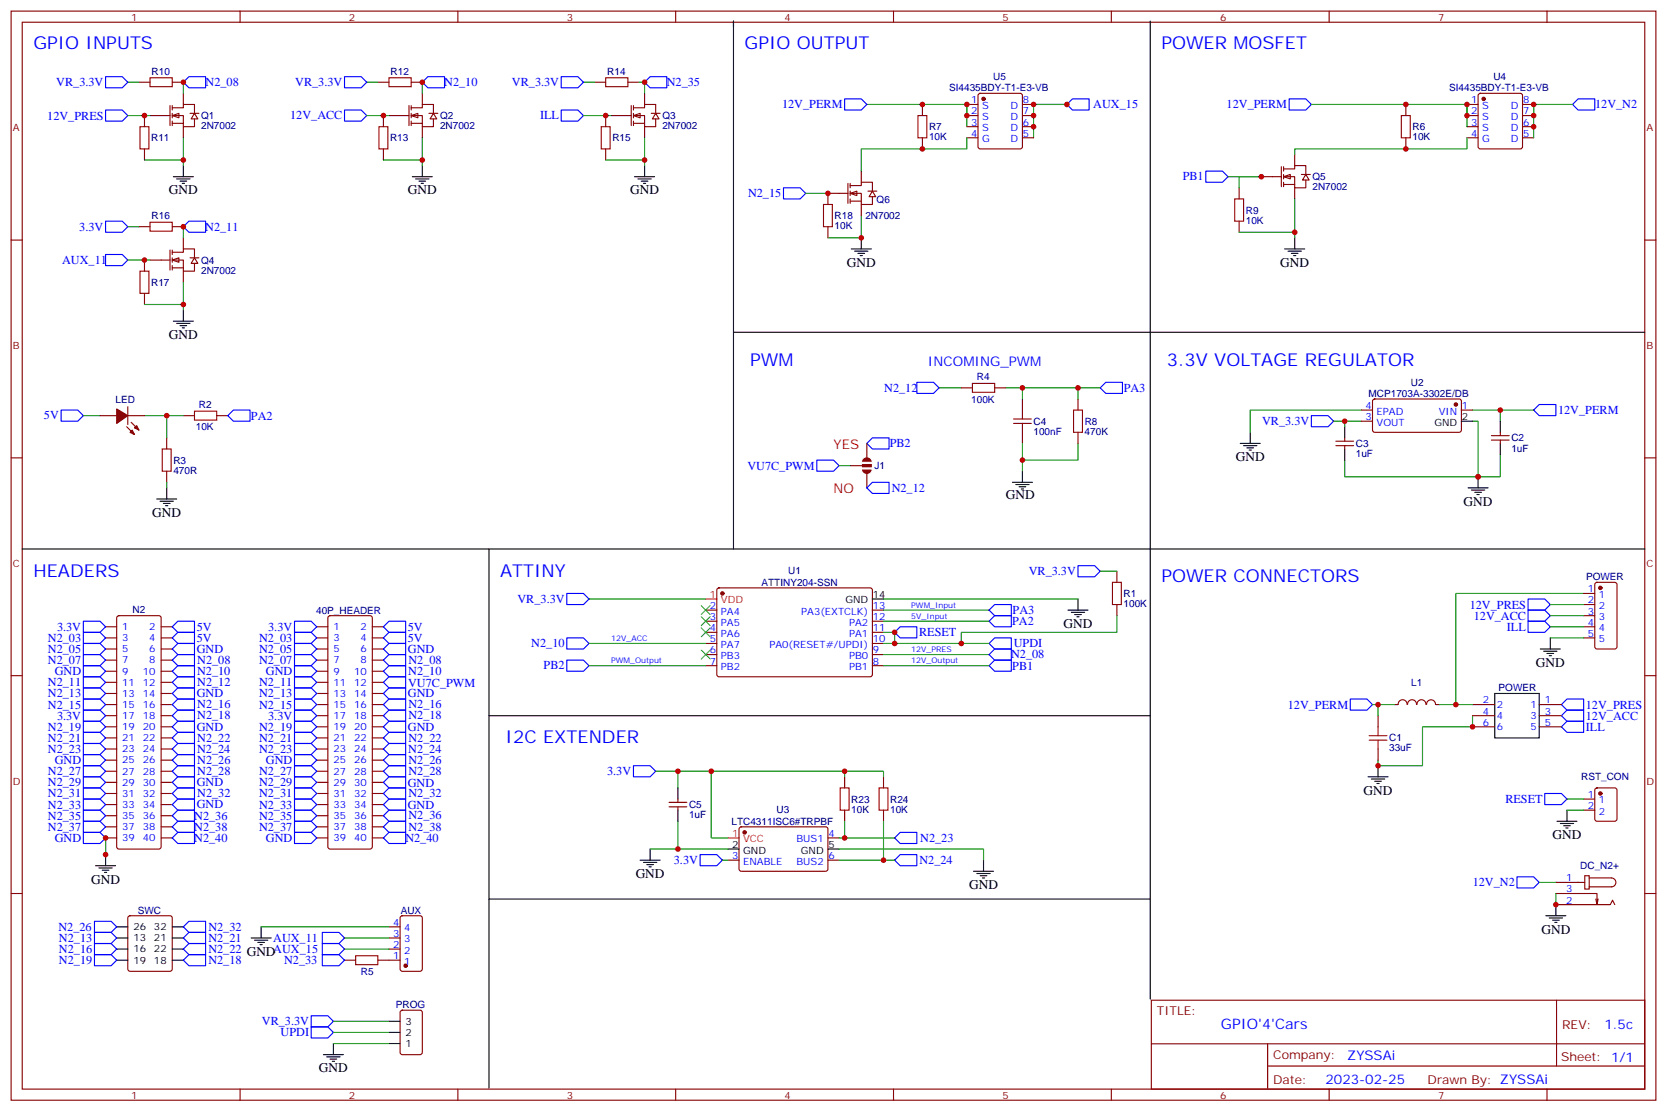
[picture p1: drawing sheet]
<svg xmlns="http://www.w3.org/2000/svg" width="529mm" height="353mm" viewBox="0 0 529 353" stroke-linecap="round" stroke-linejoin="round" font-family="sans-serif">
<g fill="none" stroke="#870000" stroke-width=".35">
<path d="M3.5 3.5h522.1v345.7h-522.1zM7.1 7.1h515v338.6h-515zM76.2 3.5v3.6M145.3 3.5v3.6M214.5 3.5v3.6M283.6 3.5v3.6M352.8 3.5v3.6M421.9 3.5v3.6M491.1 3.5v3.6M3.5 76.2h3.6M522.1 76.2h3.5M3.5 145.3h3.6"/>
<path d="M522.1 145.3h3.5M33.5 199h3.5M37.3 195.6l.4-.2h12.7l.5 .2 .3 .5v72.7l-.3 .5-.5 .2h-12.7l-.5-.2-.2-.5v-72.7zM51.2 199h3.5M100.5 199h3.6M104.3 195.6l.5-.2h12.7l.5 .2 .2 .5v72.7l-.3 .5-.4 .2h-12.7l-.5-.2-.2-.5v-72.7zM118.2 199h3.5M3.5 214.5h3.6M33.5 202.5h3.5M33.5 206h3.5M33.5 209.5h3.5M33.5 213.1h3.5"/>
<path d="M33.5 216.6h3.5M51.2 202.5h3.5M51.2 206h3.5M51.2 209.5h3.5M51.2 213.1h3.5M51.2 216.6h3.5M100.5 202.5h3.6M100.5 206h3.6M100.5 209.5h3.6M100.5 213.1h3.6M100.5 216.6h3.6M118.2 202.5h3.5"/>
<path d="M118.2 206h3.5M118.2 209.5h3.5M118.2 213.1h3.5M118.2 216.6h3.5M522.1 214.5h3.5M33.5 220.1h3.5M33.5 223.7h3.5M33.5 227.2h3.5M33.5 230.7h3.5M33.5 234.2h3.5M33.5 237.8h3.5M51.2 220.1h3.5"/>
<path d="M51.2 223.7h3.5M51.2 227.2h3.5M51.2 230.7h3.5M51.2 234.2h3.5M51.2 237.8h3.5M100.5 220.1h3.6M100.5 223.7h3.6M100.5 227.2h3.6M100.5 230.7h3.6M100.5 234.2h3.6M100.5 237.8h3.6M118.2 220.1h3.5"/>
<path d="M118.2 223.7h3.5M118.2 227.2h3.5M118.2 230.7h3.5M118.2 234.2h3.5M118.2 237.8h3.5M33.5 241.3h3.5M33.5 244.8h3.5M33.5 248.4h3.5M33.5 251.9h3.5M33.5 255.4h3.5M33.5 258.9h3.5M51.2 241.3h3.5"/>
<path d="M51.2 244.8h3.5M51.2 248.4h3.5M51.2 251.9h3.5M51.2 255.4h3.5M51.2 258.9h3.5M100.5 241.3h3.6M100.5 244.8h3.6M100.5 248.4h3.6M100.5 251.9h3.6M100.5 255.4h3.6M100.5 258.9h3.6M118.2 241.3h3.5"/>
<path d="M118.2 244.8h3.5M118.2 248.4h3.5M118.2 251.9h3.5M118.2 255.4h3.5M118.2 258.9h3.5M33.5 262.5h3.5M33.5 266h3.5M51.2 262.5h3.5M51.2 266h3.5M100.5 262.5h3.6M100.5 266h3.6M118.2 262.5h3.5"/>
<path d="M118.2 266h3.5M503.1 278h1.4v4.2h-1.4zM504.5 278.7h7a1.41 1.41 0 0 1 1.4 1.4 1.41 1.41 0 0 1-1.4 1.4h-7M3.5 283.6h3.6M40.8 290.9l.5-.2h12.7l.5 .2 .2 .5v16.2l-.3 .5-.4 .2h-12.7l-.5-.2-.2-.5v-16.2zM123.5 297.7h3.5M123.5 294.2h3.5M127.2 290.9l.5-.2h5.6l.7 .4 .1 16.5-.5 .7h-5.9l-.6-.4-.1-16.5zM493.9 287.2h17.3l.7-1.4 .7 1.4M493.9 283.6h13v3.6l.4-1.8M493.9 280.1h9.2M506.6 285.4l.3 1.8"/>
<path d="M522.1 283.6h3.5M123.5 304.8h3.5M123.5 301.3h3.5M365.5 317.5h156.6v28.2h-156.6zM494.1 317.5v20.9M365.5 331.3h156.5M402.4 338.4h119.6M402.4 331.3v14.2M76.2 345.7v3.5M145.3 345.7v3.5M214.5 345.7v3.5M283.6 345.7v3.5"/>
<path d="M352.8 345.7v3.5M421.9 345.7v3.5M491.1 345.7v3.5"/>
</g>
<g fill="none" stroke="#000" stroke-width=".35">
<path d="M55 56.1h6.4M56.1 56.8h4.2M57.1 57.5h2.2M57.9 58.2h.7M58.2 52.6v3.5M130.9 56.1h6.3M131.9 56.8h4.3M133 57.5h2.1M133.7 58.2h.7M134.1 52.6v3.5M201.4 56.1h6.4M202.5 56.8h4.2"/>
<path d="M203.6 57.5h2.1M204.3 58.2h.7M204.6 52.6v3.5M37 294.2h3.6M37 297.7h3.6M54.7 294.2h3.5M54.7 297.7h3.5M490.7 290.7h6.4M491.8 291.4h4.2M492.8 292.1h2.1M493.5 292.8h.7M493.9 287.2v3.5"/>
<path d="M37 301.3h3.6M37 304.8h3.6M54.7 301.3h3.5M54.7 304.8h3.5"/>
</g>
<g fill="none" stroke="#00f" stroke-width=".35">
<path d="M60 24.3h5.3v3.6h-5.3l-1.8-1.8zM135.8 24.3h5.3v3.6h-5.3l-1.7-1.8zM499.2 33.2l1.7-1.8h5.3v3.5h-5.3zM26.5 211.3h5.2l1.8 1.8-1.8 1.7h-5.2zM26.5 207.8h5.2l1.8 1.7-1.8 1.8h-5.2zM26.5 204.3h5.2l1.8 1.7-1.8 1.8h-5.2zM26.5 200.7h5.2l1.8 1.8-1.8 1.8h-5.2zM26.5 214.8h5.2l1.8 1.8-1.8 1.8h-5.2zM26.5 218.4h5.2l1.8 1.7-1.8 1.8h-5.2zM54.7 206l1.7-1.7h5.3v3.5h-5.3zM54.7 216.6l1.7-1.8h5.3v3.6h-5.3zM54.7 213.1l1.7-1.8h5.3v3.5h-5.3z"/>
<path d="M54.7 209.5l1.7-1.7h5.3v3.5h-5.3zM93.5 200.7h5.3l1.7 1.8-1.7 1.8h-5.3zM93.5 204.3h5.3l1.7 1.7-1.7 1.8h-5.3zM93.5 207.8h5.3l1.7 1.7-1.7 1.8h-5.3zM93.5 211.3h5.3l1.7 1.8-1.7 1.7h-5.3zM121.7 216.6l1.8-1.8h5.3v3.6h-5.3zM121.7 206l1.8-1.7h5.3v3.5h-5.3zM26.5 236h5.2l1.8 1.8-1.8 1.7h-5.2zM26.5 239.5h5.2l1.8 1.8-1.8 1.8h-5.2zM26.5 229h5.2l1.8 1.7-1.8 1.8h-5.2zM26.5 232.5h5.2l1.8 1.7-1.8 1.8h-5.2zM26.5 221.9h5.2l1.8 1.8-1.8 1.7h-5.2z"/>
<path d="M54.7 230.7l1.7-1.7h5.3v3.5h-5.3zM54.7 237.8l1.7-1.8h5.3v3.5h-5.3zM54.7 220.1l1.7-1.7h5.3v3.5h-5.3zM54.7 223.7l1.7-1.8h5.3v3.5h-5.3zM54.7 227.2l1.7-1.8h5.3v3.6h-5.3zM54.7 234.2l1.7-1.7h5.3v3.5h-5.3zM93.5 236h5.3l1.7 1.8-1.7 1.7h-5.3zM93.5 239.5h5.3l1.7 1.8-1.7 1.8h-5.3zM121.7 237.8l1.8-1.8h5.3v3.5h-5.3zM121.7 220.1l1.8-1.7h5.3v3.5h-5.3zM26.5 243.1h5.2l1.8 1.7-1.8 1.8h-5.2zM26.5 246.6h5.2l1.8 1.8-1.8 1.7h-5.2z"/>
<path d="M26.5 250.1h5.2l1.8 1.8-1.8 1.7h-5.2zM26.5 253.6h5.2l1.8 1.8-1.8 1.8h-5.2zM26.5 257.2h5.2l1.8 1.7-1.8 1.8h-5.2zM54.7 255.4l1.7-1.8h5.3v3.6h-5.3zM54.7 244.8l1.7-1.7h5.3v3.5h-5.3zM54.7 248.4l1.7-1.8h5.3v3.5h-5.3zM54.7 241.3l1.7-1.8h5.3v3.6h-5.3zM54.7 251.9l1.7-1.8h5.3v3.5h-5.3zM56.4 257.2h5.3v3.5h-5.3l-1.7-1.8zM93.5 243.1h5.3l1.7 1.7-1.7 1.8h-5.3zM93.5 246.6h5.3l1.7 1.8-1.7 1.7h-5.3zM93.5 250.1h5.3l1.7 1.8-1.7 1.7h-5.3z"/>
<path d="M121.7 258.9l1.8-1.7h5.3v3.5h-5.3zM121.7 255.4l1.8-1.8h5.3v3.6h-5.3zM121.7 244.8l1.8-1.7h5.3v3.5h-5.3zM121.7 248.4l1.8-1.8h5.3v3.5h-5.3zM26.5 264.2h5.2l1.8 1.8-1.8 1.8h-5.2zM54.7 262.5l1.7-1.8h5.3v3.5h-5.3zM93.5 264.2h5.3l1.7 1.8-1.7 1.8h-5.3zM121.7 262.5l1.8-1.8h5.3v3.5h-5.3zM30 296h5.3l1.7 1.7-1.7 1.8h-5.3zM30 299.5h5.3l1.7 1.8-1.7 1.7h-5.3zM58.2 297.7l1.8-1.7h5.3v3.5h-5.3zM102.3 299.5h5.3l1.8 1.8-1.8 1.7h-5.3z"/>
<path d="M102.3 296h5.3l1.8 1.7-1.8 1.8h-5.3zM30 303h5.3l1.7 1.8-1.7 1.8h-5.3zM58.2 304.8l1.8-1.8h5.3v3.6h-5.3zM58.2 301.3l1.8-1.8h5.3v3.5h-5.3z"/>
</g>
<path d="M493.9 283.6v3.6" fill="none" stroke="#008700" stroke-width=".35"/>
<circle cx="128.8" cy="306.6" r=".53" fill="#870000" stroke="#870000" stroke-width=".35"/>
<g fill="#fff" stroke="#870000" stroke-width=".35">
<path d="M54.7 36.7l2.1-.7v1.4z"/>
<path d="M61.7 36l1.1 1.7h-2.1z"/>
</g>
<path d="M47.6 36.7h6.4M54 33.5v6.4M54.7 34.2h3.5v-1h3.5v2.8M54.7 36.7h3.5v3.5h3.5v-2.5M54.7 39.2h3.5M54.7 33.5v1.4M54.7 36v1.4M54.7 38.5v1.4M58.2 29.6v3.6M60.3 36h2.8M58.2 40.2v3.5" fill="none" stroke="#870000" stroke-width=".35"/>
<g fill="#fff" stroke="#870000" stroke-width=".35">
<path d="M130.5 36.7l2.1-.7v1.4z"/>
<path d="M137.6 36l1 1.7h-2.1z"/>
</g>
<path d="M123.5 36.7h6.3M129.8 33.5v6.4M130.5 34.2h3.6v-1h3.5v2.8M130.5 36.7h3.6v3.5h3.5v-2.5M130.5 39.2h3.6M130.5 33.5v1.4M130.5 36v1.4M130.5 38.5v1.4M134.1 29.6v3.6M136.2 36h2.8M134.1 40.2v3.5" fill="none" stroke="#870000" stroke-width=".35"/>
<g fill="#fff" stroke="#870000" stroke-width=".35">
<path d="M201.1 36.7l2.1-.7v1.4z"/>
<path d="M208.1 36l1.1 1.7h-2.1z"/>
</g>
<g fill="none" stroke="#870000" stroke-width=".35">
<path d="M194 36.7h6.4M200.4 33.5v6.4M201.1 34.2h3.5v-1h3.5v2.8M201.1 36.7h3.5v3.5h3.5v-2.5M201.1 39.2h3.5M201.1 33.5v1.4M201.1 36v1.4M201.1 38.5v1.4M204.6 29.6v3.6M206.7 36h2.8M204.6 40.2v3.5M31.7 131.9h5.3"/>
<path d="M40.2 135.5l2.5 2.4M40.6 129.1v5.7M40.6 131.9h5.3M41.6 134.1l2.5 2.4M52.9 139v3.5M58.2 131.9h3.5M68.8 131.9h3.5M324.6 126.6v3.6M324.6 137.2v3.6M52.9 149.6v3.5M502.7 188.4h3.5M502.7 191.9h3.5"/>
<path d="M502.7 195.4h3.5M502.7 199h3.5M506.5 185.1l.4-.2h5.7l.6 .4 .1 20-.5 .7h-5.9l-.6-.4-.1-20zM502.7 202.5h3.5M437.4 227.2v3.5M437.4 237.8v3.5M442.7 223.7h1.1M443.8 223.6a1.41 1.41 0 0 1 1.4-1.5 1.41 1.41 0 0 1 1.4 1.5M446.8 223.6a1.41 1.41 0 0 1 1.4-1.5 1.41 1.41 0 0 1 1.4 1.5M449.8 223.6a1.41 1.41 0 0 1 1.4-1.5 1.41 1.41 0 0 1 1.4 1.5M452.9 223.6a1.41 1.41 0 0 1 1.4-1.5 1.41 1.41 0 0 1 1.4 1.5M455.8 223.7h1"/>
<path d="M467.4 223.7h7.1M467.4 227.2h7.1M467.4 230.7h7.1M488.6 223.7h7.1M488.6 227.2h7.1M488.6 230.7h7.1M109.4 304.8h3.5M119.9 304.8h3.6"/>
</g>
<g fill="none" stroke="#00f" stroke-width=".35">
<path d="M33.5 34.9h5.3l1.8 1.8-1.8 1.8h-5.3zM109.4 34.9h5.3l1.7 1.8-1.7 1.8h-5.3zM178.2 34.9h5.2l1.8 1.8-1.8 1.8h-5.2zM409.2 31.4h5.3l1.8 1.8-1.8 1.7h-5.3zM33.5 80.8h5.3l1.8 1.8-1.8 1.7h-5.3zM19.4 130.2h5.3l1.8 1.7-1.8 1.8h-5.3zM276.9 139h5.3v3.5h-5.3l-1.7-1.7zM351 121.4h5.3v3.5h-5.3l-1.8-1.8zM416.3 131.9h5.3l1.7 1.8-1.7 1.8h-5.3zM488.6 128.4h5.3v3.5h-5.3l-1.8-1.7zM485.1 190.1h5.3l1.7 1.8-1.7 1.8h-5.3zM485.1 193.7h5.3l1.7 1.7-1.7 1.8h-5.3z"/>
<path d="M485.1 197.2h5.3l1.7 1.8-1.7 1.7h-5.3zM428.6 221.9h5.3l1.8 1.8-1.8 1.7h-5.3zM495.7 230.7l1.7-1.7h5.3v3.5h-5.3zM497.4 221.9h5.3v3.5h-5.3l-1.7-1.7zM497.4 225.4h5.3v3.6h-5.3l-1.7-1.8zM102.3 303h5.3l1.8 1.8-1.8 1.8h-5.3z"/>
</g>
<g fill="none" stroke="#008700" stroke-width=".35">
<path d="M26.5 131.9h5.2M45.9 131.9h7v7.1M52.9 131.9h5.3M319.3 123.1h29.9M423.3 133.7h8.9M432.2 130.2h-35.3v7M467.4 133.7h1.8v17.6M467.4 130.2h8.8v3.5M52.9 153.1v1.8M426.9 146v5.3h42.3M476.2 144.3v7h-7M502.7 188.4h-40.6v35.3h-5.3"/>
<path d="M435.7 223.7h1.7M442.7 223.7h-5.3v3.5M462.1 223.7h5.3M467.4 227.2v3.5h-15.8v12.4h-14.2v-1.8M109.4 297.7h14.1M109.4 301.3h14.1"/>
</g>
<g fill="none" stroke="#000" stroke-width=".35">
<path d="M396.9 137.2v3.6M49.7 158.4h6.4M50.8 159.1h4.2M51.9 159.8h2.1M52.9 154.9v3.5M321.4 153.1h6.3M322.4 153.8h4.3M323.5 154.5h2.1M324.2 155.2h.7M324.6 149.6v3.5M393.7 140.8h6.3M394.8 141.5h4.2"/>
<path d="M395.8 142.2h2.1M396.5 142.9h.7M466 154.9h6.4M467.1 155.6h4.2M468.1 156.3h2.2M468.8 157h.7M469.2 151.3v3.6M52.6 160.5h.7M488.9 206h6.4M490 206.7h4.2M491.1 207.4h2.1M491.8 208.1h.7"/>
<path d="M492.1 202.5v3.5M474.5 220.1h14.1v14.1h-14.1zM434.3 246.6h6.3M435.3 247.3h4.3M436.4 248h2.1M437.1 248.7h.7M437.4 243.1v3.5"/>
</g>
<path d="M61.7 130.5h7.1v2.8h-7.1zM321.7 134.4h5.7M321.7 133h5.7M324.6 130.2v2.8M324.6 134.4v2.8M51.5 142.5h2.8v7.1h-2.8zM434.6 233.5h5.7M434.6 234.9h5.7M437.4 230.7v2.8M437.4 234.9v2.9M112.9 303.4h7v2.8h-7z" fill="none" stroke="#a10000" stroke-width=".35"/>
<g fill="#870000" stroke="#870000" stroke-width=".35">
<path d="M37 129.8l3.6 2.1-3.6 2.5z"/>
<path d="M42 136.5l.7 1.4-1.4-.7z"/>
<path d="M42.7 135.8l.7-.7 .7 1.4z"/>
<circle cx="508" cy="186.6" r=".53"/>
</g>
<g fill="#fff" stroke="#870000" stroke-width=".35">
<path d="M54.7 82.6l2.1-.8v1.5z"/>
<path d="M61.7 81.8l1.1 1.8h-2.1z"/>
</g>
<g fill="none" stroke="#870000" stroke-width=".35">
<path d="M44.1 26.1h3.5M45.9 36.7v3.5M54.7 26.1h3.5M119.9 26.1h3.6M121.7 36.7v3.5M130.5 26.1h3.6M188.7 26.1h3.6M192.3 36.7v3.5M199.3 26.1h3.5M45.9 47.3v3.5M121.7 47.3v3.5M192.3 47.3v3.5"/>
<path d="M44.1 72h3.5M54 79.4v6.3M54.7 79.4v1.4M54.7 72h3.5M58.2 75.5v3.5M45.9 82.6v3.5M45.9 93.1v3.6M47.6 82.6h6.4M54.7 80.1h3.5v-1.1h3.5v2.8M54.7 82.6h3.5v3.5h3.5v-2.5M54.7 85h3.5M54.7 81.8v1.5"/>
<path d="M54.7 84.3v1.4M58.2 86.1v3.5M60.3 81.8h2.8M426.9 139v1.1M432.2 130.2h3.5M432.2 133.7h3.5M435.9 126.9l.5-.3 27.1 .1 .4 .7-.1 9.4-.6 .4h-27.1l-.4-.7v-9.1zM463.9 130.2h3.5M473.4 138.3h5.7M473.4 139.7h5.7M476.2 137.2v1.1M476.2 139.7v1.1"/>
<path d="M424 140.1h5.7M424 141.5h5.7M426.9 141.5v1M212.4 254.7h5.6M212.4 256.1h5.6M215.2 253.6v1.1M215.2 256.1v1.1M268.1 246.6v3.5M268.1 257.2v3.5M280.5 246.6v3.5M280.5 257.2v3.5M502.7 253.6h3.5"/>
<path d="M502.7 257.2h3.5M506.5 250.3l.4-.2h5.7l.6 .5 .1 9.4-.5 .6-5.9 .1-.6-.5-.1-9.4zM231.1 273h3.5M234.8 262.7l.5-.2h27.1l.4 .7v12.9l-.7 .5-27.1-.1-.4-.6v-12.7zM262.8 273h3.5M262.8 266h3.5"/>
</g>
<g fill="none" stroke="#000" stroke-width=".35">
<path d="M232.8 8.5v-1.8v167.6h-225.7M58.2 98.4v3.6M55 102h6.4M56.1 102.7h4.2M57.1 103.4h2.2M57.9 104.1h.7M426.9 135.5v3.5M463.9 133.7h3.5M476.2 133.7v3.5M426.9 142.5v3.5M476.2 140.8v3.5M155.2 174.3v171.1"/>
<path d="M232.8 174.3h132.3M215.2 250.1v3.5M215.2 257.2v3.5M497.4 257.2v3.5M30.3 274.8h6.4M31.4 275.5h4.2M32.5 276.2h2.1M33.2 276.9h.7M33.5 271.3v3.5M203.2 273h6.3M204.3 273.8h4.2M205.3 274.5h2.1"/>
<path d="M206 275.2h.7M206.4 269.5v3.5M231.1 269.5h3.5M262.8 269.5h3.5M309 276.6h6.4M310.1 277.3h4.2M311.1 278h2.2M311.9 278.7h.7M312.2 273v3.6M494.2 260.7h6.4M495.3 261.4h4.2M496.4 262.1h2.1"/>
<path d="M497.1 262.8h.7"/>
</g>
<g fill="none" stroke="#00f" stroke-width=".35">
<path d="M206.4 24.3h5.3v3.6h-5.3l-1.8-1.8zM33.5 70.2h5.3l1.8 1.8-1.8 1.7h-5.3zM58.2 72l1.8-1.8h5.3v3.5h-5.3zM74.1 130.2h5.3v3.5h-5.3l-1.8-1.8zM291 121.4h5.3l1.8 1.7-1.8 1.8h-5.3zM259.3 146h5.3l1.7 1.8-1.7 1.8h-5.3zM26.5 197.2h5.2l1.8 1.8-1.8 1.7h-5.2zM56.4 197.2h5.3v3.5h-5.3l-1.7-1.7zM93.5 197.2h5.3l1.7 1.8-1.7 1.7h-5.3zM123.5 197.2h5.3v3.5h-5.3l-1.8-1.7zM56.4 200.7h5.3v3.6h-5.3l-1.7-1.8zM123.5 200.7h5.3v3.6h-5.3l-1.8-1.8z"/>
<path d="M26.5 225.4h5.2l1.8 1.8-1.8 1.8h-5.2zM93.5 225.4h5.3l1.7 1.8-1.7 1.8h-5.3zM121.7 230.7l1.8-1.7h5.3v3.5h-5.3zM201.1 243.1h5.3l1.7 1.7-1.7 1.8h-5.3zM490.4 251.9h5.3l1.7 1.7-1.7 1.8h-5.3zM222.2 271.3h5.3l1.8 1.7-1.8 1.8h-5.3zM284 273l1.8-1.7h5.2v3.5h-5.2zM284 266l1.8-1.8h5.2v3.6h-5.2zM481.5 278.3h5.3l1.8 1.8-1.8 1.8h-5.3z"/>
</g>
<g fill="none" stroke="#008700" stroke-width=".35">
<path d="M40.6 26.1h3.5M40.6 36.7h7M116.4 26.1h3.5M116.4 36.7h7.1M185.2 26.1h3.5M185.2 36.7h8.8M202.8 26.1h1.8M45.9 50.8h12.3M58.2 43.7v8.9M121.7 50.8h12.4M134.1 43.7v8.9M192.3 50.8h12.3"/>
<path d="M204.6 43.7v8.9M40.6 72h3.5M40.6 82.6h7M45.9 96.7h12.3M58.2 89.6v8.8M298.1 123.1h7.1M426.9 133.7v1.8M324.6 140.8v5.2h17.6v-5.2M492.1 191.9h10.6M492.1 195.4h10.6M492.1 199h10.6M492.1 202.5h10.6"/>
<path d="M208.1 244.8h17.7v21.2h5.3M215.2 244.8v5.3M225.8 244.8h42.3v1.8M268.1 244.8h12.4v1.8M497.4 253.6h5.3M497.4 257.2h5.3M33.5 266v5.3M206.4 269.5h24.7M215.2 260.7v8.8M229.3 273h1.8M266.3 269.5h45.9v3.5M266.3 273h17.7"/>
<path d="M266.3 266h17.7M268.1 260.7v5.3M280.5 260.7v12.3M488.6 280.1h5.3"/>
</g>
<g fill="#870000" stroke="#870000" stroke-width=".35">
<circle cx="462.1" cy="128.4" r=".53"/>
<circle cx="508" cy="251.9" r=".53"/>
<circle cx="236.4" cy="264.2" r=".53"/>
</g>
<path d="M47.6 24.7h7.1v2.8h-7.1zM123.5 24.7h7v2.8h-7zM192.3 24.7h7v2.8h-7zM44.4 40.2h2.9v7.1h-2.9zM120.3 40.2h2.8v7.1h-2.8zM190.9 40.2h2.8v7.1h-2.8zM47.6 70.6h7.1v2.8h-7.1zM44.4 86.1h2.9v7h-2.9zM266.7 250.1h2.8v7.1h-2.8zM279 250.1h2.9v7.1h-2.9z" fill="none" stroke="#a10000" stroke-width=".35"/>
<path d="M231.1 266h3.5" fill="none" stroke="#f00" stroke-width=".35"/>
<g fill="#870000" stroke="#fff" stroke-width=".35">
<path d="M273.4 148.9h3.5a1.76 1.76 0 0 1-1.7 1.7 1.76 1.76 0 0 1-1.8-1.7z"/>
<path d="M273.9 145.5a1.76 1.76 0 0 1 1.9-.4 1.76 1.76 0 0 1 1.1 1.7h-3.5z"/>
</g>
<path d="M275.2 140.8v5.2" fill="none" stroke="#870000" stroke-width=".35"/>
<path d="M273.4 147.1h3.5v1.4h-3.5z" fill="#870000" stroke="#fff" stroke-width=".35"/>
<g fill="none" stroke="#870000" stroke-width=".35">
<path d="M292.8 33.2v3.5M306.9 33.2h3.5M306.9 36.7h3.5M310.7 29.8l.4-.2h12.7l.5 .2 .3 .5v16.3l-.3 .5-.5 .2h-12.7l-.4-.3-.3-.4v-16.3zM324.6 33.2h3.5M324.6 36.7h3.5M446.3 33.2v3.5M465.7 33.2h3.5M465.7 36.7h3.5M469.4 29.8l.5-.2h12.7l.5 .2 .2 .5v16.3l-.2 .5-.5 .2h-12.7l-.5-.3-.2-.4v-16.3zM483.3 33.2h3.5M483.3 36.7h3.5"/>
<path d="M292.8 43.7v3.6M306.9 40.2h3.5M306.9 43.7h3.5M324.6 40.2h3.5M324.6 43.7h3.5M446.3 43.7v3.6M465.7 40.2h3.5M465.7 43.7h3.5M483.3 40.2h3.5M483.3 43.7h3.5M342.2 126.6v3.6M342.2 137.2v3.6"/>
<path d="M269.9 147.8h5.3M275.2 149.6v5.3M224 193.7h3.5M224 197.2h3.5M227.8 186.8l.4-.2 48.3 .1 .4 .6v27.1l-.7 .4h-48.2l-.5-.7v-26.8zM276.9 193.7h3.6M276.9 197.2h3.6M354.5 181.3v3.6M354.5 191.9v3.5M224 200.7h3.5M224 204.3h3.5M224 207.8h3.5"/>
<path d="M224 211.3h3.5M276.9 200.7h3.6M276.9 204.3h3.6M276.9 207.8h3.6M276.9 211.3h3.6M127.2 320.9l.5-.2h5.6l.7 .4 .1 13-.5 .6-5.9 .1-.6-.5-.1-12.9z"/>
</g>
<g fill="none" stroke="#008700" stroke-width=".35">
<path d="M58.2 26.1v3.5M134.1 26.1v3.5M204.6 26.1v3.5M275.2 33.2h31.7v3.5M306.9 33.2v7M338.7 33.2h-10.6v10.5M416.3 33.2h49.4v3.5M465.7 33.2v7M486.8 33.2v10.5M499.2 33.2h-12.4v3.5M58.2 72v3.5M324.6 123.1v3.5"/>
<path d="M342.2 123.1v3.5M266.3 147.8h3.6M324.6 146v3.6M187 190.1h37M280.5 190.1h61.7M280.5 197.2h33.5M280.5 193.7h33.5M349.2 181.3h5.3M354.5 195.4v5.3h-49.3v3.6M187 211.3h37M187 204.3h37M280.5 200.7h3.5v3.6"/>
<path d="M280.5 211.3h33.5M280.5 204.3h33.5M280.5 207.8h33.5M105.8 324.2h17.7M105.8 331.3h17.7M105.8 327.7h17.7"/>
</g>
<g fill="none" stroke="#00f" stroke-width=".35">
<path d="M33.5 24.3h5.3l1.8 1.8-1.8 1.8h-5.3zM109.4 24.3h5.3l1.7 1.8-1.7 1.8h-5.3zM178.2 24.3h5.2l1.8 1.8-1.8 1.8h-5.2zM268.1 31.4h5.3l1.8 1.8-1.8 1.7h-5.3zM338.7 33.2l1.7-1.8h5.3v3.5h-5.3zM275.2 154.9l1.7-1.8h5.3v3.5h-5.3zM342.2 179.6h5.3l1.7 1.7-1.7 1.8h-5.3zM179.9 188.4h5.3l1.8 1.7-1.8 1.8h-5.3zM314 193.7l1.7-1.8h5.3v3.5h-5.3zM315.7 195.4h5.3v3.6h-5.3l-1.7-1.8zM179.9 209.5h5.3l1.8 1.8-1.8 1.8h-5.3zM179.9 202.5h5.3l1.8 1.8-1.8 1.7h-5.3z"/>
<path d="M284 200.7l1.8-1.7h5.2v3.5h-5.2zM314 207.8l1.7-1.8h5.3v3.5h-5.3zM315.7 209.5h5.3v3.6h-5.3l-1.7-1.8zM315.7 202.5h5.3v3.5h-5.3l-1.7-1.7zM98.8 322.4h5.3l1.7 1.8-1.7 1.8h-5.3zM98.8 326h5.3l1.7 1.7-1.7 1.8h-5.3z"/>
</g>
<g fill="none" stroke="#000" stroke-width=".35">
<path d="M365.1 6.7v310.4M232.8 105.5h289.3M365.1 174.3h157M276.9 190.1h3.6M339 193.7h6.4M340.1 194.4h4.2M341.1 195.1h2.2M341.8 195.8h.7M342.2 190.1v3.6M155.2 227.2h209.9M102.7 334.8h6.3M103.7 335.5h4.2"/>
<path d="M104.8 336.2h2.1M105.5 336.9h.7M105.8 331.3v3.5M123.5 324.2h3.5M123.5 331.3h3.5M123.5 327.7h3.5"/>
</g>
<g fill="#870000" stroke="#870000" stroke-width=".35">
<circle cx="229.3" cy="188.4" r=".53"/>
<circle cx="471" cy="31.4" r=".53"/>
<circle cx="312.2" cy="31.4" r=".53"/>
</g>
<path d="M224 190.1h3.5" fill="none" stroke="#f00" stroke-width=".35"/>
<path d="M222.6 192.3l2.8 2.8M222.6 195.8l2.8 2.8M222.6 199.3l2.8 2.8M225.4 192.3l-2.8 2.8M225.4 195.8l-2.8 2.8M225.4 199.3l-2.8 2.8M222.6 206.4l2.8 2.8M225.4 206.4l-2.8 2.8" fill="none" stroke="#3c3" stroke-width=".35"/>
<path d="M291.4 36.7h2.8v7h-2.8zM444.9 36.7h2.8v7h-2.8zM340.8 130.2h2.8v7h-2.8zM353.1 184.9h2.9v7h-2.9z" fill="none" stroke="#a10000" stroke-width=".35"/>
<g fill="#fff" stroke="#870000" stroke-width=".35">
<path d="M407.5 56.1l2.1-.7v1.4z"/>
<path d="M414.5 55.4l1.1 1.7h-2.1z"/>
</g>
<g fill="none" stroke="#870000" stroke-width=".35">
<path d="M393.3 59.6v3.5M400.4 56.1h6.4M406.8 52.9v6.4M407.5 53.6h3.5v-1h3.5v2.8M407.5 56.1h3.5v3.5h3.5v-2.5M407.5 58.6h3.5M407.5 52.9v1.4M407.5 55.4v1.4M407.5 57.9v1.4M411 49v3.6M411 59.6v3.5M413.1 55.4h2.8"/>
<path d="M262.8 61.4v3.5M262.8 72v3.5M393.3 70.2v3.5"/>
</g>
<path d="M261.4 64.9h2.8v7.1h-2.8zM391.9 63.1h2.9v7.1h-2.9z" fill="none" stroke="#a10000" stroke-width=".35"/>
<path d="M270.2 79h6.4M271.3 79.7h4.2M273.4 75.5v3.5M407.8 79h6.4M408.9 79.7h4.2M411 75.5v3.5M272.3 80.4h2.2M273 81.1h.8M409.9 80.4h2.1M410.6 81.1h.7" fill="none" stroke="#000" stroke-width=".35"/>
<path d="M389.8 56.1h10.6h-7.1v3.5M465.7 43.7v3.6h-54.7v1.7M255.8 61.4h7M273.4 68.4v7.1h-10.6M393.3 73.7h17.7M411 63.1v12.4" fill="none" stroke="#008700" stroke-width=".35"/>
<path d="M248.7 59.6h5.3l1.8 1.8-1.8 1.7h-5.3zM382.8 54.3h5.3l1.7 1.8-1.7 1.8h-5.3z" fill="none" stroke="#00f" stroke-width=".35"/>
<g fill="#fff" stroke="#870000" stroke-width=".35">
<path d="M269.9 61.4l2.1-.7v1.4z"/>
<path d="M276.9 60.7l1.1 1.7h-2.1z"/>
</g>
<g fill="none" stroke="#870000" stroke-width=".35">
<path d="M269.2 58.2v6.4M269.9 58.9h3.5v-1h3.5v2.8M269.9 58.2v1.4M273.4 54.3v3.6M262.8 61.4h6.4M269.9 61.4h3.5v3.5h3.5v-2.5M269.9 63.9h3.5M269.9 60.7v1.4M269.9 63.1v1.5M273.4 64.9v3.5M275.5 60.7h2.8M305.2 123.1h3.5"/>
<path d="M315.7 123.1h3.6"/>
</g>
<path d="M328.1 33.2h10.6M306.9 43.7v3.6h-33.5v7M476.2 130.2h10.6M82.9 294.2h40.6" fill="none" stroke="#008700" stroke-width=".35"/>
<path d="M308.7 121.7h7v2.8h-7z" fill="none" stroke="#a10000" stroke-width=".35"/>
<path d="M79.7 297.7h6.4M80.8 298.4h4.2M81.8 299.2h2.2M82.5 299.9h.8M82.9 294.2v3.5M155.2 285.4h209.9" fill="none" stroke="#000" stroke-width=".35"/>
<g fill="none" stroke="#00f" stroke-width=".35">
<path d="M93.5 214.8h5.3l1.7 1.8-1.7 1.8h-5.3zM93.5 218.4h5.3l1.7 1.7-1.7 1.8h-5.3zM121.7 209.5l1.8-1.7h5.3v3.5h-5.3zM121.7 213.1l1.8-1.8h5.3v3.5h-5.3zM93.5 221.9h5.3l1.7 1.8-1.7 1.7h-5.3zM93.5 229h5.3l1.7 1.7-1.7 1.8h-5.3zM93.5 232.5h5.3l1.7 1.7-1.7 1.8h-5.3zM121.7 223.7l1.8-1.8h5.3v3.5h-5.3zM121.7 227.2l1.8-1.8h5.3v3.6h-5.3zM121.7 234.2l1.8-1.7h5.3v3.5h-5.3zM93.5 253.6h5.3l1.7 1.8-1.7 1.8h-5.3zM93.5 257.2h5.3l1.7 1.7-1.7 1.8h-5.3z"/>
<path d="M121.7 241.3l1.8-1.8h5.3v3.6h-5.3zM121.7 251.9l1.8-1.8h5.3v3.5h-5.3zM26.5 260.7h5.2l1.8 1.8-1.8 1.7h-5.2zM56.4 264.2h5.3v3.6h-5.3l-1.7-1.8zM93.5 260.7h5.3l1.7 1.8-1.7 1.7h-5.3zM123.5 264.2h5.3v3.6h-5.3l-1.8-1.8zM30 292.5h5.3l1.7 1.7-1.7 1.8h-5.3zM58.2 294.2l1.8-1.7h5.3v3.5h-5.3z"/>
</g>
<g fill="#c00">
<circle cx="462.1" cy="223.7" r=".88"/>
<circle cx="469.2" cy="151.3" r=".88"/>
<circle cx="52.9" cy="131.9" r=".88"/>
<circle cx="437.4" cy="243.1" r=".88"/>
<circle cx="437.4" cy="223.7" r=".88"/>
<circle cx="467.4" cy="230.7" r=".88"/>
<circle cx="426.9" cy="133.7" r=".88"/>
<circle cx="45.9" cy="82.5" r=".88"/>
<circle cx="58.2" cy="96.7" r=".88"/>
<circle cx="45.9" cy="36.7" r=".88"/>
<circle cx="58.2" cy="50.8" r=".88"/>
<circle cx="121.7" cy="36.7" r=".88"/>
<circle cx="134.1" cy="50.8" r=".88"/>
<circle cx="192.3" cy="36.7" r=".88"/>
<circle cx="204.6" cy="50.8" r=".88"/>
<circle cx="493.9" cy="287.2" r=".88"/>
<circle cx="33.5" cy="266" r=".88"/>
<circle cx="215.2" cy="244.8" r=".88"/>
<circle cx="215.2" cy="269.5" r=".88"/>
<circle cx="268.1" cy="266" r=".88"/>
<circle cx="225.8" cy="244.8" r=".88"/>
<circle cx="268.1" cy="244.8" r=".88"/>
<circle cx="280.5" cy="273" r=".88"/>
<circle cx="305.2" cy="204.3" r=".88"/>
<circle cx="465.7" cy="36.7" r=".88"/>
<circle cx="486.8" cy="40.2" r=".88"/>
<circle cx="486.8" cy="36.7" r=".88"/>
<circle cx="134.1" cy="26.1" r=".88"/>
<circle cx="204.6" cy="26.1" r=".88"/>
<circle cx="58.2" cy="72" r=".88"/>
<circle cx="58.2" cy="26.1" r=".88"/>
<circle cx="306.9" cy="36.7" r=".88"/>
<circle cx="33.5" cy="271.3" r=".88"/>
<circle cx="465.7" cy="33.2" r=".88"/>
<circle cx="306.9" cy="33.2" r=".88"/>
<circle cx="292.8" cy="33.2" r=".88"/>
<circle cx="342.2" cy="123.1" r=".88"/>
<circle cx="324.6" cy="123.1" r=".88"/>
<circle cx="324.6" cy="146" r=".88"/>
<circle cx="411" cy="73.7" r=".88"/>
<circle cx="262.8" cy="61.4" r=".88"/>
<circle cx="292.8" cy="47.3" r=".88"/>
<circle cx="273.4" cy="75.5" r=".88"/>
<circle cx="400.4" cy="56.1" r=".88"/>
<circle cx="486.8" cy="33.2" r=".88"/>
<circle cx="446.3" cy="47.3" r=".88"/>
<circle cx="446.3" cy="33.2" r=".88"/>
<circle cx="328.1" cy="33.2" r=".88"/>
<circle cx="328.1" cy="36.7" r=".88"/>
<circle cx="328.1" cy="40.2" r=".88"/>
<circle cx="338.7" cy="33.2" r=".88"/>
<circle cx="284" cy="204.3" r=".88"/>
<circle cx="284" cy="200.7" r=".88"/>
<circle cx="476.3" cy="130.2" r=".88"/>
</g>
<g font-size="5.6" fill="#00f">
<text x="10.6" y="15.5">GPIO INPUTS</text>
<text x="236.4" y="15.5">GPIO OUTPUT</text>
<text x="368.7" y="15.5">POWER MOSFET</text>
<text x="238.1" y="116.1">PWM</text>
<text x="370.4" y="116.1">3.3V VOLTAGE REGULATOR</text>
<text x="10.6" y="183.1">HEADERS</text>
<text x="158.7" y="183.1">ATTINY</text>
<text x="368.7" y="184.9">POWER CONNECTORS</text>
<text x="160.5" y="236">I2C EXTENDER</text>
</g>
<text font-size="4.6" fill="#00f" x="387.6" y="326.5">GPIO'4'Cars</text>
<g font-size="4.2">
<text x="53.6" y="61.7">GND</text>
<text x="129.5" y="61.7">GND</text>
<text x="200" y="61.7">GND</text>
<text x="268.8" y="84.7">GND</text>
<text x="406.4" y="84.7">GND</text>
<text x="53.6" y="107.6">GND</text>
<text x="392.3" y="146.4">GND</text>
<text x="319.3" y="158.4">GND</text>
<text x="464.6" y="160.5">GND</text>
<text x="48.3" y="164">GND</text>
<text x="337.6" y="199.3">GND</text>
<text x="487.5" y="211.7">GND</text>
<text x="432.9" y="252.2">GND</text>
<text x="492.8" y="266.3">GND</text>
<text x="28.9" y="280.5">GND</text>
<text x="201.8" y="278.7">GND</text>
<text x="307.6" y="282.2">GND</text>
<text x="489.3" y="296.3">GND</text>
<text x="101.2" y="340.4">GND</text>
</g>
<g font-size="4.2" fill="#00f">
<text x="294.6" y="116.1">INCOMING_PWM</text>
<text x="509.3" y="326.8">1.5c</text>
<text x="427.7" y="336.3">ZYSSAi</text>
<text x="420.7" y="344.1">2023-02-25</text>
</g>
<g font-size="4.2" fill="#f00">
<text x="264.6" y="142.5">YES</text>
<text x="264.6" y="156.6">NO</text>
</g>
<g font-size="3.9" fill="#00f">
<text x="17.9" y="27.4">VR_3.3V</text>
<text x="65.2" y="27.4">N2_08</text>
<text x="93.7" y="27.4">VR_3.3V</text>
<text x="141" y="27.4">N2_10</text>
<text x="162.5" y="27.4">VR_3.3V</text>
<text x="211.7" y="27.4">N2_35</text>
<text x="248.3" y="34.4">12V_PERM</text>
<text x="347.1" y="34.4">AUX_15</text>
<text x="389.4" y="34.4">12V_PERM</text>
<text x="506.4" y="34.4">12V_N2</text>
<text x="15" y="38">12V_PRES</text>
<text x="92.1" y="37.9">12V_ACC</text>
<text x="171.4" y="37.9">ILL</text>
<text x="375.4" y="57.3">PB1</text>
<text x="237.4" y="62.5">N2_15</text>
<text x="25.2" y="73.2">3.3V</text>
<text x="65.1" y="73.2">N2_11</text>
<text x="19.7" y="83.8">AUX_11</text>
<text x="280.7" y="124.4">N2_12</text>
<text x="356.7" y="124.4">PA3</text>
<text x="494.6" y="131.4">12V_PERM</text>
<text x="14" y="133.1">5V</text>
<text x="79.7" y="133.2">PA2</text>
<text x="400.6" y="135">VR_3.3V</text>
<text x="282.4" y="142">PB2</text>
<text x="237.3" y="149.1">VU7C_PWM</text>
<text x="283" y="156.2">N2_12</text>
<text x="326.5" y="182.6">VR_3.3V</text>
<text x="164.3" y="191.4">VR_3.3V</text>
<text x="321.4" y="194.9">PA3</text>
<text x="466.6" y="193.2">12V_PRES</text>
<text x="467.8" y="196.7">12V_ACC</text>
<text x="15.2" y="203.8">N2_03</text>
<text x="18.1" y="200.2">3.3V</text>
<text x="62.4" y="203.7">5V</text>
<text x="62.4" y="200.2">5V</text>
<text x="82.2" y="203.8">N2_03</text>
<text x="85.1" y="200.2">3.3V</text>
<text x="129.5" y="203.7">5V</text>
<text x="129.5" y="200.2">5V</text>
<text x="291.7" y="201.9">RESET</text>
<text x="321.3" y="198.4">PA2</text>
<text x="478.3" y="200.2">ILL</text>
<text x="15.2" y="207.3">N2_05</text>
<text x="62.4" y="207.2">GND</text>
<text x="82.2" y="207.3">N2_05</text>
<text x="129.5" y="207.2">GND</text>
<text x="168.7" y="205.4">N2_10</text>
<text x="321" y="209">N2_08</text>
<text x="321.8" y="205.5">UPDI</text>
<text x="15.2" y="210.8">N2_07</text>
<text x="17.4" y="214.3">GND</text>
<text x="62.6" y="214.3">N2_10</text>
<text x="62.6" y="210.7">N2_08</text>
<text x="82.2" y="210.8">N2_07</text>
<text x="84.4" y="214.3">GND</text>
<text x="129.6" y="214.3">N2_10</text>
<text x="129.6" y="210.7">N2_08</text>
<text x="172.6" y="212.5">PB2</text>
<text x="321.3" y="212.5">PB1</text>
<text x="15.2" y="217.9">N2_11</text>
<text x="15.2" y="221.4">N2_13</text>
<text x="62.4" y="221.3">GND</text>
<text x="62.6" y="217.8">N2_12</text>
<text x="82.2" y="217.9">N2_11</text>
<text x="82.2" y="221.4">N2_13</text>
<text x="129.5" y="221.3">GND</text>
<text x="129.5" y="217.9">VU7C_PWM</text>
<text x="15.2" y="224.9">N2_15</text>
<text x="62.6" y="224.9">N2_16</text>
<text x="82.2" y="224.9">N2_15</text>
<text x="129.6" y="224.9">N2_16</text>
<text x="408.8" y="224.9">12V_PERM</text>
<text x="503.4" y="224.9">12V_PRES</text>
<text x="15.2" y="232">N2_19</text>
<text x="18.1" y="228.4">3.3V</text>
<text x="62.4" y="231.9">GND</text>
<text x="62.6" y="228.4">N2_18</text>
<text x="82.2" y="232">N2_19</text>
<text x="85.1" y="228.4">3.3V</text>
<text x="129.5" y="231.9">GND</text>
<text x="129.6" y="228.4">N2_18</text>
<text x="503.4" y="228.5">12V_ACC</text>
<text x="503.4" y="232">ILL</text>
<text x="15.2" y="239">N2_23</text>
<text x="15.2" y="235.5">N2_21</text>
<text x="62.6" y="239">N2_24</text>
<text x="62.6" y="235.4">N2_22</text>
<text x="82.2" y="239">N2_23</text>
<text x="82.2" y="235.5">N2_21</text>
<text x="129.6" y="239">N2_24</text>
<text x="129.6" y="235.4">N2_22</text>
<text x="17.4" y="242.6">GND</text>
<text x="62.6" y="242.5">N2_26</text>
<text x="84.4" y="242.6">GND</text>
<text x="129.6" y="242.5">N2_26</text>
<text x="15.2" y="246.1">N2_27</text>
<text x="15.2" y="249.6">N2_29</text>
<text x="62.4" y="249.5">GND</text>
<text x="62.6" y="246">N2_28</text>
<text x="82.2" y="246.1">N2_27</text>
<text x="82.2" y="249.6">N2_29</text>
<text x="129.4" y="249.7">GND</text>
<text x="129.6" y="246">N2_28</text>
<text x="192.7" y="246">3.3V</text>
<text x="15.2" y="253.2">N2_31</text>
<text x="15.2" y="256.7">N2_33</text>
<text x="62.4" y="256.6">GND</text>
<text x="62.6" y="253.1">N2_32</text>
<text x="82.2" y="253.2">N2_31</text>
<text x="82.2" y="256.7">N2_33</text>
<text x="129.4" y="256.7">GND</text>
<text x="129.6" y="253.1">N2_32</text>
<text x="477.9" y="254.8">RESET</text>
<text x="15.2" y="260.2">N2_35</text>
<text x="15.2" y="263.7">N2_37</text>
<text x="61.7" y="263.8">N2_38</text>
<text x="61.7" y="260.2">N2_36</text>
<text x="82.2" y="260.2">N2_35</text>
<text x="82.2" y="263.7">N2_37</text>
<text x="129.6" y="263.7">N2_38</text>
<text x="129.6" y="260.1">N2_36</text>
<text x="17.4" y="267.3">GND</text>
<text x="61.7" y="267.2">N2_40</text>
<text x="84.4" y="267.2">GND</text>
<text x="128.7" y="267.2">N2_40</text>
<text x="292.1" y="267.3">N2_23</text>
<text x="213.9" y="274.3">3.3V</text>
<text x="291.9" y="274.4">N2_24</text>
<text x="467.5" y="281.3">12V_N2</text>
<text x="18.5" y="295.4">N2_26</text>
<text x="18.7" y="299">N2_13</text>
<text x="66.1" y="298.9">N2_21</text>
<text x="66.1" y="295.4">N2_32</text>
<text x="86.7" y="299">AUX_11</text>
<text x="18.7" y="302.5">N2_16</text>
<text x="66.1" y="306">N2_18</text>
<text x="66.1" y="302.5">N2_22 GNDAUX_15</text>
<text x="18.7" y="306.1">N2_19</text>
<text x="90.2" y="306.1">N2_33</text>
<text x="83.1" y="325.5">VR_3.3V</text>
<text x="89.1" y="328.9">UPDI</text>
</g>
<g font-size="3.9" fill="#800">
<text x="367.2" y="322.1">TITLE:</text>
<text x="495.9" y="326.8">REV:</text>
<text x="404.1" y="336.3">Company:</text>
<text x="495.5" y="336.9">Sheet: 1/1</text>
<text x="404.1" y="344">Date:</text>
<text x="453.2" y="344">Drawn By: ZYSSAi</text>
</g>
<g font-size="3.2" fill="#800">
<text x="41.6" y="6.5">1</text>
<text x="110.8" y="6.5">2</text>
<text x="179.9" y="6.5">3</text>
<text x="249.1" y="6.5">4</text>
<text x="318.2" y="6.5">5</text>
<text x="387.3" y="6.5">6</text>
<text x="456.5" y="6.5">7</text>
<text x="4.1" y="41.6">A</text>
<text x="522.6" y="41.6">A</text>
<text x="4.1" y="110.8">B</text>
<text x="522.6" y="110.8">B</text>
<text x="4.1" y="179.9">C</text>
<text x="522.6" y="179.9">C</text>
<text x="4.1" y="249.1">D</text>
<text x="522.6" y="249.1">D</text>
<text x="41.6" y="348.7">1</text>
<text x="110.8" y="348.7">2</text>
<text x="179.9" y="348.7">3</text>
<text x="249.1" y="348.7">4</text>
<text x="318.2" y="348.7">5</text>
<text x="387.3" y="348.7">6</text>
<text x="456.5" y="348.7">7</text>
</g>
<g font-size="3.2" fill="#000080">
<text x="48.1" y="23.7">R10</text>
<text x="124" y="23.7">R12</text>
<text x="192.8" y="23.7">R14</text>
<text x="301.3" y="29">SI4435BDY-T1-E3-VB</text>
<text x="315.3" y="25.2">U5</text>
<text x="460" y="29">SI4435BDY-T1-E3-VB</text>
<text x="474.1" y="25.2">U4</text>
<text x="63.9" y="41">2N7002</text>
<text x="63.9" y="37.8">Q1</text>
<text x="139.7" y="41">2N7002</text>
<text x="139.7" y="37.8">Q2</text>
<text x="210.3" y="41">2N7002</text>
<text x="210.3" y="37.8">Q3</text>
<text x="294.9" y="41.4">R7</text>
<text x="448.4" y="41.4">R6</text>
<text x="48" y="44.9">R11</text>
<text x="123.8" y="44.9">R13</text>
<text x="194.4" y="44.9">R15</text>
<text x="294.9" y="44.5">10K</text>
<text x="448.4" y="44.5">10K</text>
<text x="416.6" y="57.2">Q5</text>
<text x="278.3" y="64.3">Q6</text>
<text x="416.6" y="60.4">2N7002</text>
<text x="48.1" y="69.6">R16</text>
<text x="264.9" y="69.6">R18</text>
<text x="274.7" y="69.6">2N7002</text>
<text x="395.5" y="71">10K</text>
<text x="395.5" y="67.8">R9</text>
<text x="264.9" y="72.8">10K</text>
<text x="63.9" y="83.7">Q4</text>
<text x="63.9" y="86.9">2N7002</text>
<text x="48" y="90.8">R17</text>
<text x="310.1" y="120.7">R4</text>
<text x="447.8" y="122.4">U2</text>
<text x="36.7" y="127.8">LED</text>
<text x="63.2" y="129.5">R2</text>
<text x="308.3" y="127.8">100K</text>
<text x="434.5" y="126">MCP1703A-3302E/DB</text>
<text x="62.2" y="136.6">10K</text>
<text x="328.1" y="134.8">C4</text>
<text x="344.3" y="134.8">R8</text>
<text x="328.1" y="138.1">100nF</text>
<text x="344.3" y="138">470K</text>
<text x="430.4" y="141.9">C3</text>
<text x="479.8" y="143.4">1uF</text>
<text x="479.8" y="140.1">C2</text>
<text x="55" y="147.2">R3</text>
<text x="277.6" y="148.9">J1</text>
<text x="430.4" y="145.1">1uF</text>
<text x="55" y="150.4">470R</text>
<text x="241.7" y="186">ATTINY204-SSN</text>
<text x="250.2" y="182.2">U1</text>
<text x="503.5" y="184.2">POWER</text>
<text x="356.7" y="189.6">R1</text>
<text x="42.1" y="194.7">N2</text>
<text x="100.4" y="194.8">40P_HEADER</text>
<text x="356.7" y="192.7">100K</text>
<text x="448" y="217.9">L1</text>
<text x="475.7" y="219.4">POWER</text>
<text x="441" y="238.5">33uF</text>
<text x="441" y="235.3">C1</text>
<text x="501.9" y="247.7">RST_CON</text>
<text x="218.7" y="256.5">C5</text>
<text x="270.2" y="258">10K</text>
<text x="270.2" y="254.8">R23</text>
<text x="282.6" y="258">10K</text>
<text x="282.6" y="254.8">R24</text>
<text x="218.7" y="259.8">1uF</text>
<text x="232.2" y="261.8">LTC4311ISC6#TRPBF</text>
<text x="246.5" y="258.1">U3</text>
<text x="501.6" y="275.9">DC_N2+</text>
<text x="43.7" y="290.1">SWC</text>
<text x="127.2" y="290.1">AUX</text>
<text x="114.6" y="309.4">R5</text>
<text x="125.7" y="320.1">PROG</text>
</g>
<g font-size="3.2" fill="#00f">
<text x="308.3" y="32.8">1</text>
<text x="311.7" y="34.6">S</text>
<text x="320.8" y="34.6">D</text>
<text x="324.7" y="32.8">8</text>
<text x="467" y="32.8">1</text>
<text x="470.5" y="34.6">S</text>
<text x="479.6" y="34.6">D</text>
<text x="483.5" y="32.8">8</text>
<text x="308.3" y="36.3">2</text>
<text x="308.3" y="39.9">3</text>
<text x="311.7" y="38.1">S</text>
<text x="311.7" y="41.6">S</text>
<text x="320.8" y="41.6">D</text>
<text x="320.8" y="38.1">D</text>
<text x="324.7" y="39.9">6</text>
<text x="324.7" y="36.3">7</text>
<text x="467" y="36.3">2</text>
<text x="467" y="39.9">3</text>
<text x="470.5" y="38.1">S</text>
<text x="470.5" y="41.6">S</text>
<text x="479.6" y="41.6">D</text>
<text x="479.6" y="38.1">D</text>
<text x="483.5" y="39.9">6</text>
<text x="483.5" y="36.3">7</text>
<text x="308.3" y="43.4">4</text>
<text x="311.7" y="45.2">G</text>
<text x="320.8" y="45.2">D</text>
<text x="324.7" y="43.4">5</text>
<text x="467" y="43.4">4</text>
<text x="470.5" y="45.2">G</text>
<text x="479.6" y="45.2">D</text>
<text x="483.5" y="43.4">5</text>
<text x="433.5" y="129.8">4</text>
<text x="437" y="131.6">EPAD</text>
<text x="456.7" y="131.6">VIN</text>
<text x="464.1" y="129.8">1</text>
<text x="433.5" y="133.3">3</text>
<text x="437" y="135.1">VOUT</text>
<text x="504" y="188">1</text>
<text x="504" y="191.6">2</text>
<text x="507.5" y="189.8">1</text>
<text x="225.3" y="193.3">2</text>
<text x="225.3" y="196.8">3</text>
<text x="228.8" y="195.1">PA4</text>
<text x="254.3" y="195.1">PA3(EXTCLK)</text>
<text x="277.1" y="196.8">12</text>
<text x="277.1" y="193.3">13</text>
<text x="504" y="195.1">3</text>
<text x="507.5" y="193.3">2</text>
<text x="507.5" y="196.8">3</text>
<text x="38.8" y="200">1</text>
<text x="38.8" y="203.6">3</text>
<text x="47.4" y="200">2</text>
<text x="47.4" y="203.6">4</text>
<text x="105.8" y="200">1</text>
<text x="105.8" y="203.6">3</text>
<text x="114.4" y="200">2</text>
<text x="114.4" y="203.6">4</text>
<text x="225.3" y="200.4">4</text>
<text x="225.3" y="203.9">5</text>
<text x="228.8" y="198.6">PA5</text>
<text x="228.8" y="202.1">PA6</text>
<text x="269.5" y="202.1">PA1</text>
<text x="269.5" y="198.6">PA2</text>
<text x="277.1" y="203.9">10</text>
<text x="277.1" y="200.4">11</text>
<text x="504" y="198.6">4</text>
<text x="504" y="202.1">5</text>
<text x="507.5" y="200.4">4</text>
<text x="507.5" y="203.9">5</text>
<text x="38.8" y="207.1">5</text>
<text x="47.4" y="207.1">6</text>
<text x="105.8" y="207.1">5</text>
<text x="114.4" y="207.1">6</text>
<text x="225.3" y="207.4">6</text>
<text x="228.8" y="205.7">PA7</text>
<text x="228.8" y="209.2">PB3</text>
<text x="244.2" y="205.7">PA0(RESET#/UPDI)</text>
<text x="269.5" y="209.2">PB0</text>
<text x="277.1" y="207.4">9</text>
<text x="38.8" y="210.6">7</text>
<text x="38.8" y="214.1">9</text>
<text x="45.4" y="214.1">10</text>
<text x="47.4" y="210.6">8</text>
<text x="105.8" y="210.6">7</text>
<text x="105.8" y="214.1">9</text>
<text x="112.4" y="214.1">10</text>
<text x="114.4" y="210.6">8</text>
<text x="225.3" y="211">7</text>
<text x="228.8" y="212.7">PB2</text>
<text x="269.5" y="212.7">PB1</text>
<text x="277.1" y="211">8</text>
<text x="38.8" y="217.7">11</text>
<text x="38.8" y="221.2">13</text>
<text x="45.4" y="217.7">12</text>
<text x="45.4" y="221.2">14</text>
<text x="105.8" y="217.7">11</text>
<text x="105.8" y="221.2">13</text>
<text x="112.4" y="217.7">12</text>
<text x="112.4" y="221.2">14</text>
<text x="38.8" y="224.7">15</text>
<text x="45.4" y="224.7">16</text>
<text x="105.8" y="224.7">15</text>
<text x="112.4" y="224.7">16</text>
<text x="470.7" y="223.3">2</text>
<text x="470.7" y="226.8">4</text>
<text x="475.2" y="224.7">2</text>
<text x="485.9" y="224.7">1</text>
<text x="490.4" y="223.3">1</text>
<text x="490.4" y="226.8">3</text>
<text x="38.8" y="228.2">17</text>
<text x="38.8" y="231.8">19</text>
<text x="45.4" y="228.2">18</text>
<text x="45.4" y="231.8">20</text>
<text x="105.8" y="228.2">17</text>
<text x="105.8" y="231.8">19</text>
<text x="112.4" y="228.2">18</text>
<text x="112.4" y="231.8">20</text>
<text x="470.7" y="230.4">6</text>
<text x="475.2" y="228.2">4</text>
<text x="475.2" y="231.8">6</text>
<text x="485.9" y="228.2">3</text>
<text x="485.9" y="231.8">5</text>
<text x="490.4" y="230.4">5</text>
<text x="38.8" y="235.3">21</text>
<text x="38.8" y="238.8">23</text>
<text x="45.4" y="235.3">22</text>
<text x="45.4" y="238.8">24</text>
<text x="105.8" y="235.3">21</text>
<text x="105.8" y="238.8">23</text>
<text x="112.4" y="235.3">22</text>
<text x="112.4" y="238.8">24</text>
<text x="38.8" y="242.4">25</text>
<text x="38.8" y="245.9">27</text>
<text x="45.4" y="242.4">26</text>
<text x="45.4" y="245.9">28</text>
<text x="105.8" y="242.4">25</text>
<text x="105.8" y="245.9">27</text>
<text x="112.4" y="242.4">26</text>
<text x="112.4" y="245.9">28</text>
<text x="38.8" y="249.4">29</text>
<text x="45.4" y="249.4">30</text>
<text x="105.8" y="249.4">29</text>
<text x="112.4" y="249.4">30</text>
<text x="38.8" y="252.9">31</text>
<text x="38.8" y="256.5">33</text>
<text x="45.4" y="252.9">32</text>
<text x="45.4" y="256.5">34</text>
<text x="105.8" y="252.9">31</text>
<text x="105.8" y="256.5">33</text>
<text x="112.4" y="252.9">32</text>
<text x="112.4" y="256.5">34</text>
<text x="504" y="253.3">1</text>
<text x="504" y="256.8">2</text>
<text x="507.5" y="255.1">1</text>
<text x="38.8" y="260">35</text>
<text x="38.8" y="263.5">37</text>
<text x="45.4" y="260">36</text>
<text x="45.4" y="263.5">38</text>
<text x="105.8" y="260">35</text>
<text x="105.8" y="263.5">37</text>
<text x="112.4" y="260">36</text>
<text x="112.4" y="263.5">38</text>
<text x="507.5" y="258.6">2</text>
<text x="38.8" y="267.1">39</text>
<text x="45.4" y="267.1">40</text>
<text x="105.8" y="267.1">39</text>
<text x="112.4" y="267.1">40</text>
<text x="252.8" y="267.4">BUS1</text>
<text x="263" y="265.6">4</text>
<text x="232.4" y="272.7">3</text>
<text x="235.9" y="274.5">ENABLE</text>
<text x="252.8" y="274.5">BUS2</text>
<text x="263" y="272.7">6</text>
<text x="497.2" y="279.8">1</text>
<text x="497.2" y="286.8">2</text>
<text x="497.2" y="283.3">3</text>
<text x="124.8" y="293.9">4</text>
<text x="124.8" y="297.4">3</text>
<text x="128.3" y="299.2">3</text>
<text x="128.3" y="295.6">4</text>
<text x="124.8" y="304.4">1</text>
<text x="124.8" y="300.9">2</text>
<text x="128.3" y="302.7">2</text>
<text x="128.3" y="306.2">1</text>
</g>
<g font-size="3.2">
<text x="455.3" y="135.1">GND</text>
<text x="464.1" y="133.3">2</text>
<text x="268.3" y="191.6">GND</text>
<text x="277.1" y="189.8">14</text>
<text x="232.4" y="269.2">2</text>
<text x="263" y="269.2">5</text>
<text x="235.9" y="270.9">GND</text>
<text x="254.2" y="270.9">GND</text>
<text x="42.3" y="295.3">26</text>
<text x="42.3" y="298.8">13</text>
<text x="48.9" y="295.3">32</text>
<text x="48.9" y="298.8">21</text>
<text x="42.3" y="302.3">16</text>
<text x="42.3" y="305.9">19</text>
<text x="48.9" y="302.3">22</text>
<text x="48.9" y="305.9">18</text>
<text x="128.8" y="325.3">3</text>
<text x="128.8" y="328.8">2</text>
<text x="128.8" y="332.3">1</text>
</g>
<g font-size="3.2" fill="#f00">
<text x="225.3" y="189.8">1</text>
<text x="228.8" y="191.6">VDD</text>
<text x="232.4" y="265.6">1</text>
<text x="235.9" y="267.4">VCC</text>
</g>
<g font-size="2.5" fill="#00f">
<text x="289.3" y="193">PWM_Input</text>
<text x="289.3" y="196.5">5V_Input</text>
<text x="194" y="203.6">12V_ACC</text>
<text x="289.3" y="207.1">12V_PRES</text>
<text x="194" y="210.6">PWM_Output</text>
<text x="289.3" y="210.6">12V_Output</text>
</g>
</svg>
